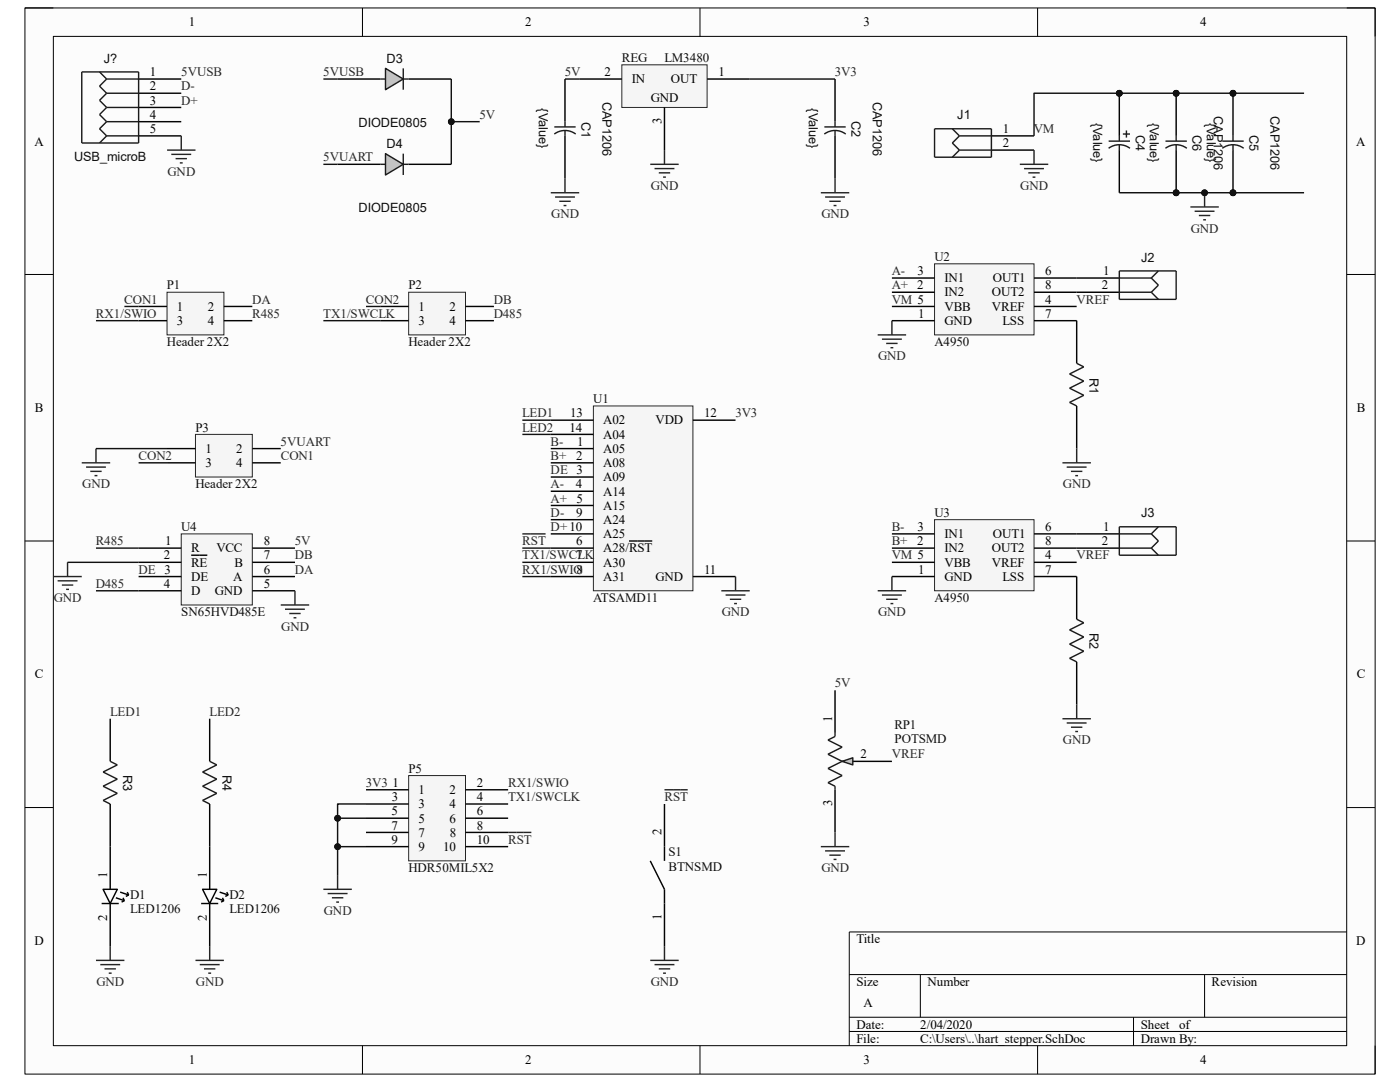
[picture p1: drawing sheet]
<svg xmlns="http://www.w3.org/2000/svg" width="279mm" height="216mm" viewBox="0 0 279 216" stroke-linecap="round" stroke-linejoin="round" font-family="sans-serif">
<path d="M5 1.6h269.4v212.7h-269.4z" fill-rule="evenodd" fill="#fcfcfc"/>
<path d="M5 1.6h269.4v212.7h-269.4z" fill="none" stroke="#000" stroke-width=".2"/>
<path d="M10.6 7.3h258.2v201.4h-258.2z" fill-rule="evenodd" fill="#fcfcfc"/>
<g fill="none" stroke="#000" stroke-width=".2">
<path d="M5 1.6h5.6M10.6 7.3h258.2v201.4h-258.2zM72.3 1.6v5.7M139.7 1.6v5.7M207.1 1.6v5.7M268.8 1.6h5.6v5.7M5 54.8h5.6M268.8 54.8h5.6M5 107.9h5.6M268.8 107.9h5.6M5 161.1h5.6M268.8 161.1h5.6"/>
<path d="M169.5 194.5h99.3M183.7 194.5v8.5M240.4 194.5v8.5M268.8 186h-99.3v22.7M72.3 208.7v5.6M139.7 208.7v5.6M169.5 203h99.3M169.5 205.8h99.3M207.1 208.7v5.6M226.2 203v5.7M274.4 208.7v5.6"/>
</g>
<path d="M118.4 81h19.9v36.9h-19.9z" fill-rule="evenodd" fill="#f5f5f5"/>
<path d="M118.4 81h19.9v36.9h-19.9z" fill="none" stroke="#262626" stroke-width=".2"/>
<g fill="none" stroke="#000" stroke-width=".29">
<path d="M109.9 89.5h8.5M109.9 92.4h8.5M109.9 95.2h8.5M109.9 98h8.5M109.9 83.8h8.5M109.9 86.7h8.5M138.3 83.8h8.5M109.9 100.9h8.5M109.9 109.4h8.5M109.9 112.2h8.5M109.9 115h8.5M109.9 103.7h8.5"/>
<path d="M109.9 106.5h8.5M125.5 107.9h4.7M138.3 115h8.5"/>
</g>
<path d="M27.7 15.8h8.5M27.7 18.6h8.5M27.7 21.4h8.5M27.7 24.3h8.5M27.7 27.1h8.5" fill="none" stroke="#000" stroke-width=".28"/>
<path d="M16.3 14.4h11.4v14.1h-11.4zM19.9 14.4l1.4 1.4M21.3 18.6l-1.4 1.4 1.4 1.4M21.3 15.8l-1.4 1.4 1.4 1.4M21.3 18.6h6.4M21.3 15.8h6.4M21.3 21.4h6.4M21.3 24.3h6.4M21.3 24.3l-1.4 1.4 1.4 1.4M21.3 21.4l-1.4 1.5 1.4 1.4M21.3 27.1h6.4M21.3 27.1l-1.4 1.4" fill="none" stroke="#1c1c1c" stroke-width=".28"/>
<path d="M33.3 30h5.7M34.2 30.8h4M35 31.7h2.3M35.9 32.5h.6M36.2 27.1v2.9" fill="none" stroke="#262626" stroke-width=".28"/>
<path d="M129.8 32.8h5.6M130.6 33.6h4M131.5 34.5h2.2M132.3 35.3h.6M132.6 30v2.8M144 117.9h5.6M144.8 118.7h4M145.7 119.6h2.2M146.8 115v2.9M146.5 120.4h.6" fill="none" stroke="#262626" stroke-width=".29"/>
<path d="M186.5 52.6h19.9v14.2h-19.9z" fill-rule="evenodd" fill="#f5f5f5"/>
<path d="M186.5 52.6h19.9v14.2h-19.9z" fill="none" stroke="#262626" stroke-width=".2"/>
<path d="M178 58.3h8.5M178 55.5h8.5M206.4 58.3h8.5M206.4 55.5h8.5M178 64h8.5M178 61.2h8.5M206.4 64h8.5M206.4 61.2h8.5" fill="none" stroke="#000" stroke-width=".29"/>
<path d="M186.5 103.7h19.9v14.2h-19.9z" fill-rule="evenodd" fill="#f5f5f5"/>
<path d="M186.5 103.7h19.9v14.2h-19.9z" fill="none" stroke="#262626" stroke-width=".2"/>
<g fill="none" stroke="#000" stroke-width=".29">
<path d="M197.9 27.1h8.5M197.9 30h8.5M214.9 55.5h8.5M214.9 58.3h8.5M214.9 64v8.5M214.9 81v8.5M178 109.4h8.5M178 115h8.5M178 106.5h8.5M178 112.2h8.5M206.4 109.4h17M206.4 115h8.5v8.6"/>
<path d="M206.4 106.5h17M206.4 112.2h8.5M214.9 132.1v8.5M22 143.4v8.5M41.8 143.4v8.5M20.6 177.5h2.8l-1.4 2.8zM22 160.4v17.1M23.1 179.1l1.7 .6M24 178l1.7 .6M24.5 179.1l.3 .6M24.8 179.7l-.5 .3M25.4 178l.3 .6"/>
<path d="M25.7 178.6l-.6 .3M40.4 177.5h2.9l-1.5 2.8zM41.8 160.4v17.1M43 179.1l1.7 .6M43.8 178l1.7 .6M44.4 179.1l.3 .6M44.7 179.7l-.6 .3M45.3 178l.2 .6M45.5 178.6l-.5 .3M20.3 180.3h3.4M22 180.3v8.5M40.1 180.3h3.5"/>
<path d="M41.8 180.3v8.5"/>
</g>
<g fill="none" stroke="#262626" stroke-width=".29">
<path d="M203.5 32.8h5.7M204.4 33.6h3.9M205.2 34.5h2.3M206.1 35.3h.5M206.4 30v2.8M175.2 66.8h5.6M176 67.7h4M176.9 68.5h2.2M177.7 69.4h.6M178 64v2.8M212 92.4h5.7M212.9 93.2h4"/>
<path d="M213.7 94.1h2.3M214.6 94.9h.5M214.9 89.5v2.9M104.2 106.5h4.7M175.2 117.9h5.6M176 118.7h4M176.9 119.6h2.2M178 115v2.9M177.7 120.4h.6M212 143.4h5.7M212.9 144.3h4M213.7 145.1h2.3"/>
<path d="M214.6 146h.5M214.9 140.6v2.8M19.2 191.6h5.6M20 192.5h4M20.9 193.3h2.2M21.7 194.2h.6M22 188.8v2.8M39 191.6h5.7M39.9 192.5h3.9M40.7 193.3h2.3M41.6 194.2h.5M41.8 188.8v2.8"/>
</g>
<g fill="none" stroke="#1c1c1c" stroke-width=".29">
<path d="M186.5 25.7h11.4v5.7h-11.4zM190.1 25.7l1.4 1.4M191.5 30l-1.4 1.4M191.5 27.1l-1.4 1.4 1.4 1.5M191.5 30h6.4M191.5 27.1h6.4M223.4 58.3h6.4M223.4 55.5h6.4M223.4 54.1h11.3v5.6h-11.3zM229.8 58.3l1.4 1.4M229.8 55.5l1.4 1.4-1.4 1.4M231.2 54.1l-1.4 1.4"/>
<path d="M214.9 72.5l1.4 .7-2.8 1.4 2.8 1.4-2.8 1.5 2.8 1.4-2.8 1.4 1.4 .7M223.4 105.1h11.3v5.7h-11.3zM223.4 109.4h6.4M223.4 106.5h6.4M229.8 109.4l1.4 1.4M229.8 106.5l1.4 1.4-1.4 1.5M231.2 105.1l-1.4 1.4M214.9 123.6l1.4 .7-2.8 1.4 2.8 1.4-2.8 1.4 2.8 1.4-2.8 1.5 1.4 .7M22 151.9l1.4 .7-2.8 1.4 2.8 1.5-2.8 1.4 2.8 1.4-2.8 1.4 1.4 .7M41.8 151.9l1.5 .7-2.9 1.4 2.9 1.5-2.9 1.4 2.9 1.4-2.9 1.4 1.4 .7"/>
</g>
<path d="M36.2 106.5h14.2v14.2h-14.2z" fill-rule="evenodd" fill="#f5f5f5"/>
<path d="M36.2 106.5h14.2v14.2h-14.2z" fill="none" stroke="#262626" stroke-width=".2"/>
<path d="M27.7 109.4h8.5M27.7 112.2h8.5M27.7 115h8.5M27.7 117.9h8.5M38.2 110.8h3.2M50.4 109.4h8.5M50.4 112.2h8.5M50.4 115h8.5M50.4 117.9h8.5" fill="none" stroke="#000" stroke-width=".29"/>
<path d="M39 86.7h11.4v8.5h-11.4z" fill-rule="evenodd" fill="#f5f5f5"/>
<path d="M39 86.7h11.4v8.5h-11.4z" fill="none" stroke="#262626" stroke-width=".2"/>
<path d="M33.3 89.5h5.7M33.3 92.4h5.7M50.4 89.5h5.6M50.4 92.4h5.6" fill="none" stroke="#000" stroke-width=".29"/>
<g fill="none" stroke="#262626" stroke-width=".29">
<path d="M16.3 92.4h5.7M17.2 93.2h3.9M18 94.1h2.3M18.9 94.9h.5M19.2 89.5v2.9M10.6 115h5.7M11.5 115.9h4M12.4 116.7h2.2M13.2 117.6h.6M13.5 112.2v2.8M58.9 117.9v2.8M56 120.7h5.7"/>
<path d="M56.9 121.6h3.9M57.7 122.4h2.3M58.6 123.3h.6"/>
</g>
<path d="M81.6 154.8h11.3v17h-11.3z" fill-rule="evenodd" fill="#f5f5f5"/>
<path d="M81.6 154.8h11.3v17h-11.3z" fill="none" stroke="#262626" stroke-width=".2"/>
<path d="M73 157.6h8.6M92.9 157.6h8.5M73 163.3h8.6M73 166.1h8.6M73 168.9h8.6M73 160.4h8.6M92.9 163.3h8.5M92.9 166.1h8.5M92.9 168.9h8.5M92.9 160.4h8.5" fill="none" stroke="#000" stroke-width=".29"/>
<path d="M64.5 177.5h5.7M65.4 178.3h4M66.2 179.1h2.3M67.4 174.6v2.9M67.1 180h.6" fill="none" stroke="#262626" stroke-width=".29"/>
<path d="M124.1 12.9h17v8.5h-17z" fill-rule="evenodd" fill="#f5f5f5"/>
<path d="M124.1 12.9h17v8.5h-17z" fill="none" stroke="#262626" stroke-width=".2"/>
<path d="M112.8 15.8v8.5M115.6 15.8h8.5M141.1 15.8h8.5M166.7 15.8v8.5M112.8 27.1v8.5M132.6 21.4v8.6M166.7 27.1v8.5M166.7 137.7v8.5M166.7 157.6v8.5M169.5 151.9h8.5M129.8 171.8l2.8 5.7v11.3M132.6 160.4v11.4" fill="none" stroke="#000" stroke-width=".29"/>
<g fill="none" stroke="#262626" stroke-width=".29">
<path d="M109.9 38.5h5.7M110.8 39.3h3.9M112.8 35.6v2.9M163.8 38.5h5.7M164.7 39.3h3.9M166.7 35.6v2.9M111.6 40.2h2.3M112.5 41h.5M165.5 40.2h2.3M166.4 41h.5M132.6 157.6h4.6M101.4 166.1h4.6"/>
<path d="M129.8 191.6h5.6M130.6 192.5h4M131.5 193.3h2.3M132.3 194.2h.6M132.6 188.8v2.8"/>
</g>
<path d="M110.6 26.7a3.5 3.5 0 0 1 4.3 0M110.6 25.3h4.3M112.8 24.3v1M112.8 26v1.1M164.5 26.7a3.5 3.5 0 0 1 4.3 0M164.5 25.3h4.3M166.7 24.3v1M166.7 26v1.1M166.7 146.2v.8l-1.5 .7 2.9 1.4-2.9 1.4 2.9 1.4M168.1 151.9l-2.9 1.4 2.9 1.5-2.9 1.4 1.5 .7v.7M168.1 151.9h1.4" fill="none" stroke="#1c1c1c" stroke-width=".29"/>
<path d="M168.1 151.9l2.1-.7v1.4z" fill="#c0c0c0"/>
<path d="M168.1 151.9l2.1-.7v1.4z" fill="none" stroke="#1c1c1c" stroke-width=".29"/>
<path d="M163.8 168.9h5.7M164.7 169.8h3.9M165.5 170.6h2.3M166.4 171.5h.5M166.7 166.1v2.8" fill="none" stroke="#262626" stroke-width=".29"/>
<circle cx="246.1" cy="18.6" r=".57" fill="#0e0e0e"/>
<circle cx="246.1" cy="18.6" r=".57" fill="none" stroke="#0e0e0e" stroke-width=".2"/>
<circle cx="246.1" cy="38.5" r=".57" fill="#0e0e0e"/>
<circle cx="246.1" cy="38.5" r=".57" fill="none" stroke="#0e0e0e" stroke-width=".2"/>
<path d="M246.1 18.6v8.5" fill="none" stroke="#000" stroke-width=".29"/>
<circle cx="246.1" cy="18.6" r=".57" fill="#0e0e0e"/>
<circle cx="246.1" cy="18.6" r=".57" fill="none" stroke="#0e0e0e" stroke-width=".2"/>
<path d="M246.1 30v8.5" fill="none" stroke="#000" stroke-width=".29"/>
<circle cx="246.1" cy="38.5" r=".57" fill="#0e0e0e"/>
<circle cx="246.1" cy="38.5" r=".57" fill="none" stroke="#0e0e0e" stroke-width=".2"/>
<path d="M243.9 29.6a3.5 3.5 0 0 1 4.3 0M243.9 28.2h4.3M246.1 27.1v1.1M246.1 28.9v1.1" fill="none" stroke="#1c1c1c" stroke-width=".29"/>
<path d="M240.4 38.5v2.8M237.6 41.3h5.6M238.4 42.2h4M239.3 43h2.2M240.1 43.9h.6" fill="none" stroke="#262626" stroke-width=".29"/>
<circle cx="240.4" cy="38.5" r=".57" fill="#0e0e0e"/>
<circle cx="240.4" cy="38.5" r=".57" fill="none" stroke="#0e0e0e" stroke-width=".2"/>
<circle cx="223.4" cy="18.6" r=".57" fill="#0e0e0e"/>
<circle cx="223.4" cy="18.6" r=".57" fill="none" stroke="#0e0e0e" stroke-width=".2"/>
<path d="M223.4 18.6v8.5" fill="none" stroke="#000" stroke-width=".29"/>
<circle cx="223.4" cy="18.6" r=".57" fill="#0e0e0e"/>
<circle cx="223.4" cy="18.6" r=".57" fill="none" stroke="#0e0e0e" stroke-width=".2"/>
<path d="M223.4 30v8.5" fill="none" stroke="#000" stroke-width=".29"/>
<path d="M221.2 29.6a3.5 3.5 0 0 1 4.3 0M221.3 28.2h4.2M223.4 27.1v1.1M223.4 28.9v1.1M224.1 26.7h1.4M224.8 26v1.5" fill="none" stroke="#1c1c1c" stroke-width=".29"/>
<circle cx="234.7" cy="18.6" r=".57" fill="#0e0e0e"/>
<circle cx="234.7" cy="18.6" r=".57" fill="none" stroke="#0e0e0e" stroke-width=".2"/>
<circle cx="234.7" cy="38.5" r=".57" fill="#0e0e0e"/>
<circle cx="234.7" cy="38.5" r=".57" fill="none" stroke="#0e0e0e" stroke-width=".2"/>
<path d="M234.7 18.6v8.5" fill="none" stroke="#000" stroke-width=".29"/>
<circle cx="234.7" cy="18.6" r=".57" fill="#0e0e0e"/>
<circle cx="234.7" cy="18.6" r=".57" fill="none" stroke="#0e0e0e" stroke-width=".2"/>
<path d="M234.7 30v8.5" fill="none" stroke="#000" stroke-width=".29"/>
<circle cx="234.7" cy="38.5" r=".57" fill="#0e0e0e"/>
<circle cx="234.7" cy="38.5" r=".57" fill="none" stroke="#0e0e0e" stroke-width=".2"/>
<path d="M232.6 29.6a3.5 3.5 0 0 1 4.3 0M232.6 28.2h4.3M234.7 27.1v1.1M234.7 28.9v1.1" fill="none" stroke="#1c1c1c" stroke-width=".29"/>
<path d="M81.6 15.8h8.5" fill="none" stroke="#000" stroke-width=".29"/>
<path d="M67.4 15.8h8.5" fill="none" stroke="#000" stroke-width=".28"/>
<path d="M75.9 15.8h1M80.5 15.8h1.1M80.5 13.6v4.3" fill="none" stroke="#1c1c1c" stroke-width=".28"/>
<path d="M76.9 13.6l3.6 2.2-3.6 2.1z" fill="#c0c0c0"/>
<path d="M76.9 13.6l3.6 2.2-3.6 2.1zM75.9 32.8h1M80.5 32.8h1.1M80.5 30.7v4.2" fill="none" stroke="#1c1c1c" stroke-width=".28"/>
<path d="M81.6 32.8h8.5" fill="none" stroke="#000" stroke-width=".29"/>
<path d="M67.4 32.8h8.5" fill="none" stroke="#000" stroke-width=".28"/>
<path d="M76.9 30.7l3.6 2.1-3.6 2.1z" fill="#c0c0c0"/>
<path d="M76.9 30.7l3.6 2.1-3.6 2.1z" fill="none" stroke="#1c1c1c" stroke-width=".28"/>
<path d="M33.3 58.3h11.4v8.5h-11.4z" fill-rule="evenodd" fill="#f5f5f5"/>
<path d="M33.3 58.3h11.4v8.5h-11.4z" fill="none" stroke="#262626" stroke-width=".2"/>
<path d="M27.7 61.2h5.6M27.7 64h5.6M44.7 61.2h5.7M44.7 64h5.7" fill="none" stroke="#000" stroke-width=".28"/>
<path d="M81.6 58.3h11.3v8.5h-11.3z" fill-rule="evenodd" fill="#f5f5f5"/>
<path d="M81.6 58.3h11.3v8.5h-11.3z" fill="none" stroke="#262626" stroke-width=".2"/>
<path d="M75.9 61.2h5.7M75.9 64h5.7" fill="none" stroke="#000" stroke-width=".28"/>
<path d="M92.9 61.2h5.7M92.9 64h5.7" fill="none" stroke="#000" stroke-width=".29"/>
<path d="M67.4 168.9v5.7" fill="none" stroke="#0e0e0e" stroke-width=".29"/>
<circle cx="67.4" cy="168.9" r=".57" fill="#0e0e0e"/>
<circle cx="67.4" cy="168.9" r=".57" fill="none" stroke="#0e0e0e" stroke-width=".2"/>
<path d="M19.2 89.5h14.1M27.7 92.4h5.6M13.5 112.2h14.2M19.2 117.9h8.5M19.2 109.4h8.5M67.4 163.3v5.6h5.6" fill="none" stroke="#0e0e0e" stroke-width=".29"/>
<path d="M64.5 15.8h2.9M64.5 32.8h2.9M19.2 64h8.5M24.8 61.2h2.9M64.5 64h11.4" fill="none" stroke="#0e0e0e" stroke-width=".28"/>
<circle cx="67.4" cy="168.9" r=".57" fill="#0e0e0e"/>
<circle cx="67.4" cy="168.9" r=".57" fill="none" stroke="#0e0e0e" stroke-width=".2"/>
<circle cx="67.4" cy="163.3" r=".57" fill="#0e0e0e"/>
<circle cx="67.4" cy="163.3" r=".57" fill="none" stroke="#0e0e0e" stroke-width=".2"/>
<path d="M73 160.4h-5.6v2.9h5.6" fill="none" stroke="#0e0e0e" stroke-width=".29"/>
<circle cx="67.4" cy="163.3" r=".57" fill="#0e0e0e"/>
<circle cx="67.4" cy="163.3" r=".57" fill="none" stroke="#0e0e0e" stroke-width=".2"/>
<path d="M73 61.2h2.9" fill="none" stroke="#0e0e0e" stroke-width=".28"/>
<path d="M90.1 24.3h5.6" fill="none" stroke="#0e0e0e" stroke-width=".29"/>
<circle cx="90.1" cy="24.3" r=".57" fill="#0e0e0e"/>
<circle cx="90.1" cy="24.3" r=".57" fill="none" stroke="#0e0e0e" stroke-width=".2"/>
<path d="M112.8 15.8h2.8M149.6 15.8h17.1M260.3 18.6h-53.9v8.5M104.2 86.7h5.7M104.2 83.8h5.7M104.2 115h5.7M104.2 112.2h5.7M104.2 109.4h5.7" fill="none" stroke="#0e0e0e" stroke-width=".29"/>
<circle cx="246.1" cy="18.6" r=".57" fill="#0e0e0e"/>
<circle cx="246.1" cy="18.6" r=".57" fill="none" stroke="#0e0e0e" stroke-width=".2"/>
<circle cx="234.7" cy="18.6" r=".57" fill="#0e0e0e"/>
<circle cx="234.7" cy="18.6" r=".57" fill="none" stroke="#0e0e0e" stroke-width=".2"/>
<circle cx="223.4" cy="18.6" r=".57" fill="#0e0e0e"/>
<circle cx="223.4" cy="18.6" r=".57" fill="none" stroke="#0e0e0e" stroke-width=".2"/>
<path d="M223.4 38.5h36.9" fill="none" stroke="#0e0e0e" stroke-width=".29"/>
<circle cx="246.1" cy="38.5" r=".57" fill="#0e0e0e"/>
<circle cx="246.1" cy="38.5" r=".57" fill="none" stroke="#0e0e0e" stroke-width=".2"/>
<circle cx="240.4" cy="38.5" r=".57" fill="#0e0e0e"/>
<circle cx="240.4" cy="38.5" r=".57" fill="none" stroke="#0e0e0e" stroke-width=".2"/>
<circle cx="234.7" cy="38.5" r=".57" fill="#0e0e0e"/>
<circle cx="234.7" cy="38.5" r=".57" fill="none" stroke="#0e0e0e" stroke-width=".2"/>
<path d="M90.1 15.8v17" fill="none" stroke="#0e0e0e" stroke-width=".29"/>
<circle cx="90.1" cy="24.3" r=".57" fill="#0e0e0e"/>
<circle cx="90.1" cy="24.3" r=".57" fill="none" stroke="#0e0e0e" stroke-width=".2"/>
<g font-size="2.6">
<text x="37.7" y="5.2">1</text>
<text x="104.8" y="5.2">2</text>
<text x="172.3" y="5.2">3</text>
<text x="239.5" y="5.2">4</text>
<text x="29.9" y="15.2">1</text>
<text x="120.6" y="15.2">2</text>
<text x="126.1" y="16.6">IN</text>
<text x="133.9" y="16.6">OUT</text>
<text x="143.4" y="15.2">1</text>
<text x="29.9" y="18">2</text>
<text x="29.9" y="20.9">3</text>
<text x="29.9" y="23.7">4</text>
<text x="129.9" y="20.3">GND</text>
<text x="6.9" y="29">A</text>
<text x="29.9" y="26.5">5</text>
<text x="132" y="24.8" transform="rotate(-90 132 24.8)">3</text>
<text x="200.1" y="26.5">1</text>
<text x="200.1" y="29.4">2</text>
<text x="270.7" y="29">A</text>
<text x="183.1" y="54.9">3</text>
<text x="188.5" y="59.1">IN2</text>
<text x="188.5" y="56.3">IN1</text>
<text x="197.9" y="59.1">OUT2</text>
<text x="198.1" y="56.3">OUT1</text>
<text x="208.6" y="57.7">8</text>
<text x="208.6" y="54.9">6</text>
<text x="219.9" y="57.7">2</text>
<text x="220.1" y="54.9">1</text>
<text x="35.3" y="62">1</text>
<text x="35.3" y="64.8">3</text>
<text x="41.5" y="62">2</text>
<text x="41.5" y="64.8">4</text>
<text x="83.5" y="62">1</text>
<text x="83.5" y="64.8">3</text>
<text x="89.7" y="62">2</text>
<text x="89.7" y="64.8">4</text>
<text x="183.3" y="63.4">1</text>
<text x="188.5" y="62">VBB</text>
<text x="188.5" y="64.8">GND</text>
<text x="197.9" y="62">VREF</text>
<text x="200.1" y="64.8">LSS</text>
<text x="208.6" y="63.4">7</text>
<text x="208.6" y="60.6">4</text>
<text x="7" y="82.2">B</text>
<text x="113.8" y="83.3">13</text>
<text x="140.5" y="83.3">12</text>
<text x="270.8" y="82.2">B</text>
<text x="113.7" y="86.1">14</text>
<text x="115.2" y="88.9">1</text>
<text x="120.4" y="84.7">A02</text>
<text x="120.4" y="87.5">A04</text>
<text x="130.8" y="84.7">VDD</text>
<text x="41" y="90.3">1</text>
<text x="41" y="93.2">3</text>
<text x="47.2" y="90.3">2</text>
<text x="47.2" y="93.2">4</text>
<text x="115" y="91.8">2</text>
<text x="120.4" y="90.3">A05</text>
<text x="120.4" y="93.2">A08</text>
<text x="114.9" y="97.5">4</text>
<text x="115" y="100.3">5</text>
<text x="120.4" y="96.1">A09</text>
<text x="120.4" y="98.9">A14</text>
<text x="120.4" y="101.7">A15</text>
<text x="115" y="103.1">9</text>
<text x="120.4" y="104.6">A24</text>
<text x="120.4" y="107.4">A25</text>
<text x="183.1" y="106">3</text>
<text x="188.5" y="107.4">IN1</text>
<text x="198.1" y="107.4">OUT1</text>
<text x="208.6" y="106">6</text>
<text x="220.1" y="106">1</text>
<text x="32.7" y="111.6">2</text>
<text x="32.9" y="108.8">1</text>
<text x="38.1" y="110.2">R</text>
<text x="38.1" y="113.1">RE</text>
<text x="43.2" y="110.2">VCC</text>
<text x="46.8" y="113.1">B</text>
<text x="52.6" y="108.8">8</text>
<text x="52.6" y="111.6">7</text>
<text x="115" y="108.8">6</text>
<text x="115" y="111.6">7</text>
<text x="120.4" y="110.2">A28/RST</text>
<text x="120.4" y="113.1">A30</text>
<text x="183" y="108.8">2</text>
<text x="188.5" y="113.1">VBB</text>
<text x="188.5" y="110.2">IN2</text>
<text x="197.9" y="110.2">OUT2</text>
<text x="197.9" y="113.1">VREF</text>
<text x="208.6" y="108.8">8</text>
<text x="208.6" y="111.6">4</text>
<text x="219.9" y="108.8">2</text>
<text x="32.7" y="117.3">4</text>
<text x="38.1" y="115.9">DE</text>
<text x="38.1" y="118.7">D</text>
<text x="42.9" y="118.7">GND</text>
<text x="46.5" y="115.9">A</text>
<text x="52.6" y="114.5">6</text>
<text x="52.6" y="117.3">5</text>
<text x="115" y="114.5">8</text>
<text x="120.4" y="115.9">A31</text>
<text x="130.8" y="115.9">GND</text>
<text x="140.5" y="114.5">11</text>
<text x="183.3" y="114.5">1</text>
<text x="188.5" y="115.9">GND</text>
<text x="200.1" y="115.9">LSS</text>
<text x="208.6" y="114.5">7</text>
<text x="7" y="135.4">C</text>
<text x="270.8" y="135.4">C</text>
<text x="166.1" y="144" transform="rotate(-90 166.1 144)">1</text>
<text x="171.7" y="151.3">2</text>
<text x="78.2" y="159.9">3</text>
<text x="78.3" y="157">1</text>
<text x="83.5" y="158.5">1</text>
<text x="83.5" y="161.3">3</text>
<text x="89.7" y="158.5">2</text>
<text x="89.7" y="161.3">4</text>
<text x="95.2" y="157">2</text>
<text x="95.2" y="159.9">4</text>
<text x="166.1" y="160.9" transform="rotate(-90 166.1 160.9)">3</text>
<text x="78.1" y="165.5">7</text>
<text x="78.1" y="162.7">5</text>
<text x="83.5" y="167">7</text>
<text x="83.5" y="164.1">5</text>
<text x="89.7" y="164.1">6</text>
<text x="89.7" y="167">8</text>
<text x="95.2" y="162.7">6</text>
<text x="95.2" y="165.5">8</text>
<text x="132" y="166.7" transform="rotate(-90 132 166.7)">2</text>
<text x="78.1" y="168.4">9</text>
<text x="83.5" y="169.8">9</text>
<text x="88.4" y="169.8">10</text>
<text x="95.2" y="168.4">10</text>
<text x="21.4" y="175.2" transform="rotate(-90 21.4 175.2)">1</text>
<text x="41.3" y="175.2" transform="rotate(-90 41.3 175.2)">1</text>
<text x="21.4" y="183.7" transform="rotate(-90 21.4 183.7)">2</text>
<text x="41.3" y="183.7" transform="rotate(-90 41.3 183.7)">2</text>
<text x="132" y="183.5" transform="rotate(-90 132 183.5)">1</text>
<text x="6.9" y="188.6">D</text>
<text x="170.9" y="188.2">Title</text>
<text x="270.7" y="188.6">D</text>
<text x="170.9" y="196.7">Size</text>
<text x="185.1" y="196.7">Number</text>
<text x="241.8" y="196.7">Revision</text>
<text x="172.3" y="201">A</text>
<text x="170.9" y="205.2">Date:</text>
<text x="170.9" y="208.1">File:</text>
<text x="183.6" y="208.1">C:\Users\..\hart_stepper.SchDoc</text>
<text x="183.6" y="205.2">2/04/2020</text>
<text x="227.7" y="205.2">Sheet</text>
<text x="227.7" y="208.1">Drawn By:</text>
<text x="235.3" y="205.2">of</text>
<text x="37.7" y="212.3">1</text>
<text x="104.8" y="212.3">2</text>
<text x="172.3" y="212.3">3</text>
<text x="239.5" y="212.3">4</text>
</g>
<g font-size="2.6" fill="#262626">
<text x="36.2" y="15.2">5VUSB</text>
<text x="64.5" y="15.2">5VUSB</text>
<text x="112.7" y="15.2">5V</text>
<text x="166.6" y="15.2">3V3</text>
<text x="36.2" y="18">D-</text>
<text x="36.2" y="20.9">D+</text>
<text x="95.7" y="23.7">5V</text>
<text x="206.3" y="26.5">VM</text>
<text x="33.4" y="35.1">GND</text>
<text x="64.5" y="32.2">5VUART</text>
<text x="129.9" y="37.9">GND</text>
<text x="203.6" y="37.9">GND</text>
<text x="110" y="43.6">GND</text>
<text x="163.9" y="43.6">GND</text>
<text x="237.7" y="46.4">GND</text>
<text x="178" y="54.9">A-</text>
<text x="178" y="57.7">A+ 2</text>
<text x="19.1" y="63.4">RX1/SWIO</text>
<text x="24.8" y="60.6">CON1</text>
<text x="50.3" y="60.6">DA</text>
<text x="50.3" y="63.4">R485</text>
<text x="64.5" y="63.4">TX1/SWCLK</text>
<text x="73" y="60.6">CON2</text>
<text x="98.6" y="63.4">D485</text>
<text x="98.6" y="60.6">DB</text>
<text x="178" y="60.6">VM 5</text>
<text x="214.8" y="60.6">VREF</text>
<text x="175.3" y="71.9">GND</text>
<text x="104.2" y="83.3">LED1</text>
<text x="146.8" y="83.3">3V3</text>
<text x="56" y="88.9">5VUART</text>
<text x="104.2" y="86.1">LED2</text>
<text x="109.9" y="88.9">B-</text>
<text x="27.6" y="91.8">CON2</text>
<text x="56" y="91.8">CON1</text>
<text x="109.9" y="91.8">B+</text>
<text x="109.9" y="94.6">DE 3</text>
<text x="16.4" y="97.5">GND</text>
<text x="109.9" y="97.5">A-</text>
<text x="109.9" y="100.3">A+</text>
<text x="212.1" y="97.5">GND</text>
<text x="109.9" y="106">D+ 10</text>
<text x="109.9" y="103.1">D-</text>
<text x="178" y="106">B-</text>
<text x="19.1" y="108.8">R485</text>
<text x="58.8" y="111.6">DB</text>
<text x="58.8" y="108.8">5V</text>
<text x="104.2" y="108.8">RST</text>
<text x="104.2" y="111.6">TX1/SWCLK</text>
<text x="178" y="108.8">B+</text>
<text x="178" y="111.6">VM 5</text>
<text x="214.8" y="111.6">VREF</text>
<text x="19.1" y="117.3">D485</text>
<text x="27.6" y="114.5">DE 3</text>
<text x="58.8" y="114.5">DA</text>
<text x="104.2" y="114.5">RX1/SWIO</text>
<text x="10.8" y="120.1">GND</text>
<text x="56.1" y="125.8">GND</text>
<text x="144.1" y="123">GND</text>
<text x="175.3" y="123">GND</text>
<text x="166.6" y="137.2">5V</text>
<text x="22" y="142.8">LED1</text>
<text x="41.8" y="142.8">LED2</text>
<text x="212.1" y="148.5">GND</text>
<text x="178" y="151.3">VREF</text>
<text x="73" y="157">3V3</text>
<text x="101.4" y="157">RX1/SWIO</text>
<text x="101.4" y="159.9">TX1/SWCLK</text>
<text x="132.6" y="159.9">RST</text>
<text x="101.4" y="168.4">RST</text>
<text x="163.9" y="174">GND</text>
<text x="64.6" y="182.5">GND</text>
<text x="19.3" y="196.7">GND</text>
<text x="39.1" y="196.7">GND</text>
<text x="129.9" y="196.7">GND</text>
</g>
<g font-size="2.6" fill="#0e0e0e">
<text x="124.1" y="12.4">REG</text>
<text x="132.6" y="12.4">LM3480</text>
<text x="186.5" y="52.1">U2</text>
<text x="33.3" y="57.7">P1</text>
<text x="81.5" y="57.7">P2</text>
<text x="33.3" y="69.1">Header 2X2</text>
<text x="81.5" y="69.1">Header 2X2</text>
<text x="186.5" y="69.1">A4950</text>
<text x="118.4" y="80.4">U1</text>
<text x="39" y="86.1">P3</text>
<text x="39" y="97.5">Header 2X2</text>
<text x="36.2" y="106">U4</text>
<text x="186.5" y="103.1">U3</text>
<text x="36.2" y="123">SN65HVD485E</text>
<text x="118.4" y="120.1">ATSAMD11</text>
<text x="186.5" y="120.1">A4950</text>
<text x="178.5" y="145.4">RP1</text>
<text x="178.5" y="148.2">POTSMD</text>
<text x="81.5" y="154.2">P5</text>
<text x="133.4" y="170.9">S1</text>
<text x="133.4" y="173.7">BTNSMD</text>
<text x="26" y="179.4">D1</text>
<text x="45.8" y="179.4">D2</text>
<text x="81.5" y="174">HDR50MIL5X2</text>
<text x="26" y="182.2">LED1206</text>
<text x="45.8" y="182.2">LED1206</text>
</g>
<g font-size="2.5" fill="#0e0e0e">
<text x="20.7" y="12.5">J?</text>
<text x="77.1" y="12.5">D3</text>
<text x="107.5" y="21.6" transform="rotate(90 107.5 21.6)">{Value}</text>
<text x="120.3" y="20.3" transform="rotate(90 120.3 20.3)">CAP1206</text>
<text x="161.4" y="21.6" transform="rotate(90 161.4 21.6)">{Value}</text>
<text x="174.2" y="20.3" transform="rotate(90 174.2 20.3)">CAP1206</text>
<text x="191.1" y="23.8">J1</text>
<text x="242.2" y="23.2" transform="rotate(90 242.2 23.2)">CAP1206</text>
<text x="253.6" y="23.2" transform="rotate(90 253.6 23.2)">CAP1206</text>
<text x="71.5" y="25.3">DIODE0805</text>
<text x="77.1" y="29.5">D4</text>
<text x="116" y="24.3" transform="rotate(90 116 24.3)">C1</text>
<text x="169.9" y="24.1" transform="rotate(90 169.9 24.1)">C2</text>
<text x="218.1" y="24.5" transform="rotate(90 218.1 24.5)">{Value}</text>
<text x="226.7" y="27" transform="rotate(90 226.7 27)">C4</text>
<text x="229.5" y="24.5" transform="rotate(90 229.5 24.5)">{Value}</text>
<text x="238" y="27" transform="rotate(90 238 27)">C6</text>
<text x="240.8" y="24.5" transform="rotate(90 240.8 24.5)">{Value}</text>
<text x="249.3" y="27" transform="rotate(90 249.3 27)">C5</text>
<text x="14.8" y="32.2">USB_microB</text>
<text x="71.5" y="42.3">DIODE0805</text>
<text x="227.8" y="52.2">J2</text>
<text x="217.4" y="75.4" transform="rotate(90 217.4 75.4)">R1</text>
<text x="227.8" y="103.3">J3</text>
<text x="217.4" y="126.2" transform="rotate(90 217.4 126.2)">R2</text>
<text x="24.6" y="154.6" transform="rotate(90 24.6 154.6)">R3</text>
<text x="44.4" y="154.6" transform="rotate(90 44.4 154.6)">R4</text>
</g>
</svg>
